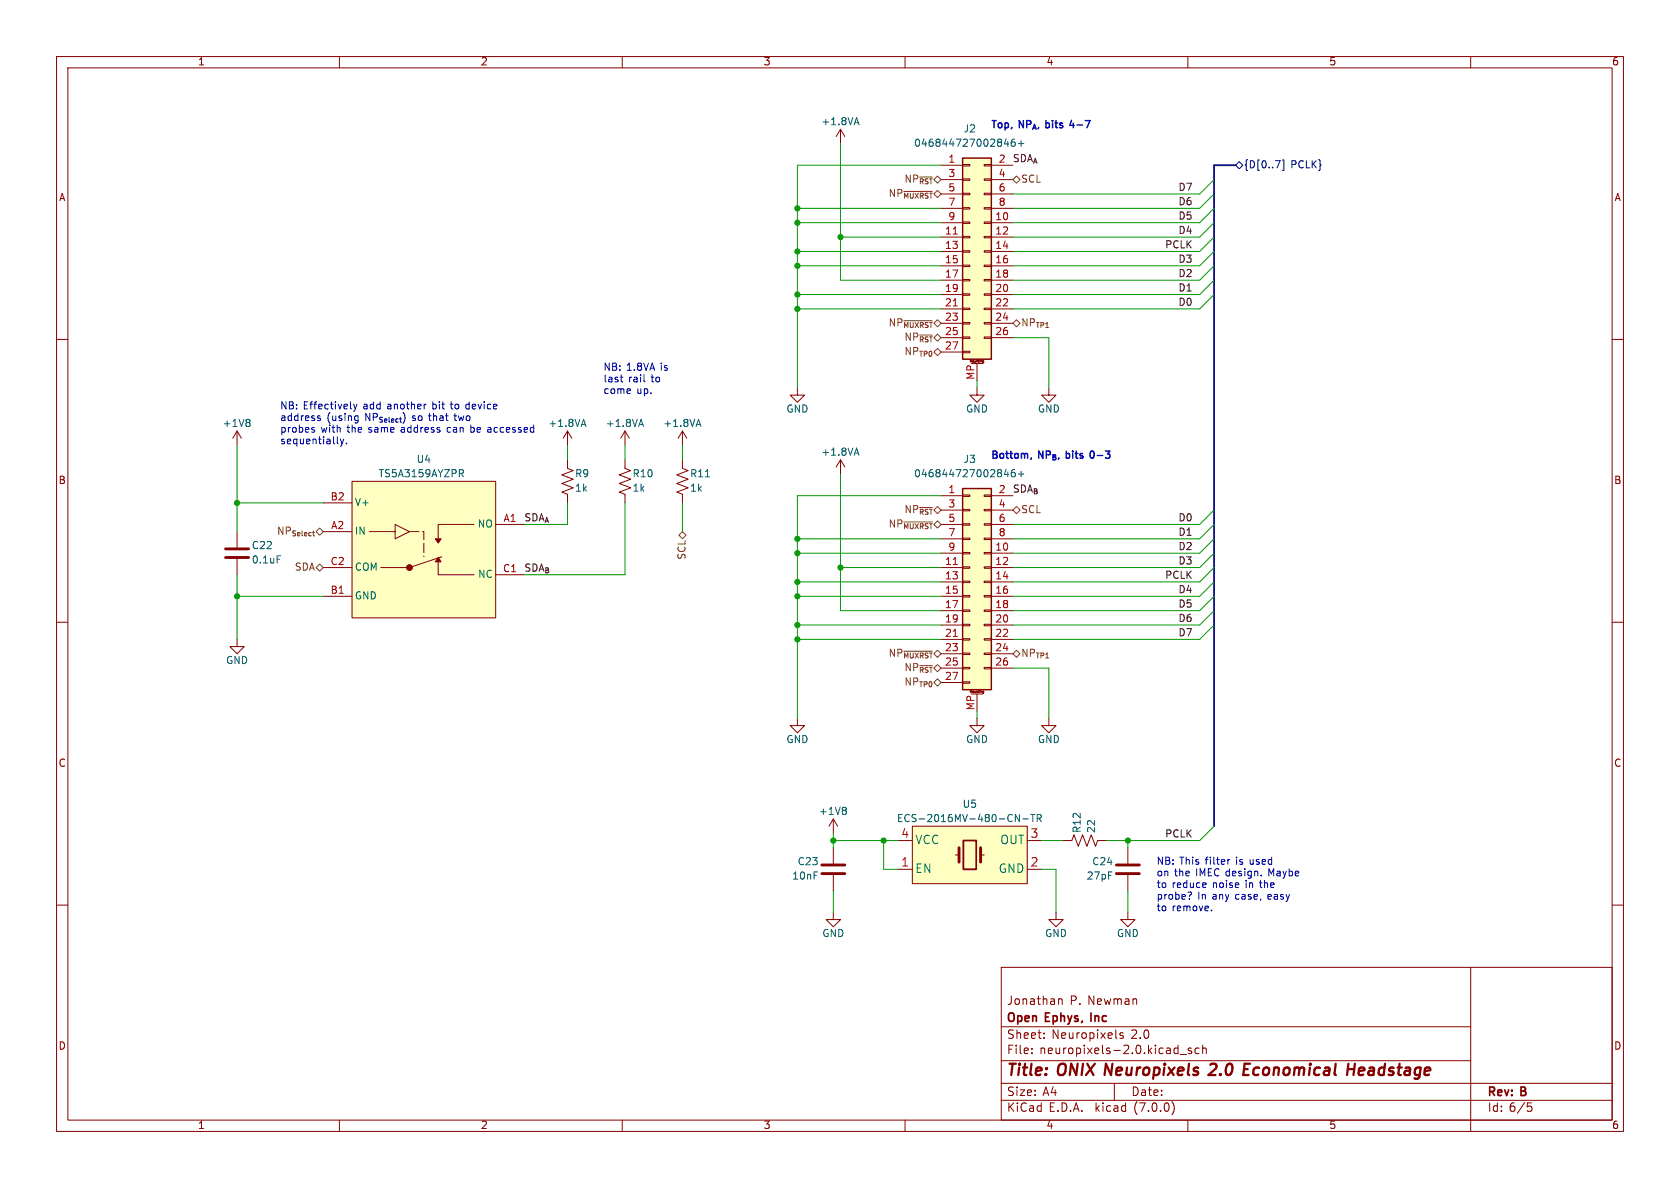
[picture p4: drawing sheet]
<svg xmlns="http://www.w3.org/2000/svg" width="297mm" height="210mm" viewBox="0 0 297 210" stroke-linecap="round" stroke-linejoin="round" font-family="sans-serif">
<g fill="none" stroke="#840000" stroke-width=".18">
<path d="M10 10h277v190h-277zM12 12h273v186h-273zM60 10v2M110 10v2M160 10v2M210 10v2M260 10v2M148.6 22.9v2.5M148.6 22.9l-.8 1.2M148.6 22.9l.8 1.2M166.4 29.2h3.8M166.4 39.4h3.8"/>
<path d="M166.4 31.8h3.8M166.4 34.3h3.8M166.4 36.8h3.8M170.2 39.2h1.2v.3h-1.2zM170.2 36.7h1.2v.3h-1.2zM170.2 31.6h1.2v.3h-1.2zM170.2 29.1h1.2v.2h-1.2zM174 39.2h1.3v.3h-1.3zM174 36.7h1.3v.3h-1.3zM174 34.2h1.3v.2h-1.3zM174 31.6h1.3v.3h-1.3zM174 29.1h1.3v.2h-1.3z"/>
<path d="M175.3 29.2h3.8M175.3 39.4h3.8M175.3 31.8h3.8M175.3 34.3h3.8M175.3 36.8h3.8M10 60h2M166.4 41.9h3.8M166.4 44.5h3.8M166.4 47h3.8M166.4 49.5h3.8M166.4 52.1h3.8M166.4 54.6h3.8"/>
<path d="M166.4 57.2h3.8M166.4 59.7h3.8M170.2 59.6h1.2v.2h-1.2zM170.2 54.5h1.2v.2h-1.2zM170.2 51.9h1.2v.3h-1.2zM170.2 49.4h1.2v.3h-1.2zM170.2 46.9h1.2v.2h-1.2zM170.2 44.3h1.2v.3h-1.2zM170.2 41.8h1.2v.2h-1.2zM174 59.6h1.3v.2h-1.3zM174 57h1.3v.3h-1.3zM174 54.5h1.3v.2h-1.3z"/>
<path d="M174 51.9h1.3v.3h-1.3zM174 49.4h1.3v.3h-1.3zM174 46.9h1.3v.2h-1.3zM174 44.3h1.3v.3h-1.3zM174 41.8h1.3v.2h-1.3zM175.3 41.9h3.8M175.3 44.5h3.8M175.3 47h3.8M175.3 49.5h3.8M175.3 52.1h3.8M175.3 54.6h3.8M175.3 57.2h3.8"/>
<path d="M175.3 59.7h3.8M285 60h2M41.9 76.2v2.5M41.9 76.2l-.8 1.3M41.9 76.2l.8 1.3M100.3 76.2l-.7 1.3M100.3 76.2v2.5M100.3 76.2l.8 1.3M110.5 76.2l-.8 1.3M110.5 76.2v2.5M110.5 76.2l.8 1.3M120.6 76.2v2.5"/>
<path d="M120.6 76.2l-.7 1.3M120.6 76.2l.8 1.3M141 68.6v1.3h1.2l-1.2 1.2-1.3-1.2h1.3M166.4 62.2h3.8M170.2 62.1h1.2v.3h-1.2zM171.5 64v-.4l.2 .3 .1-.3v.4M171.7 64.3h2M172.7 68.6v1.3h1.3l-1.3 1.2-1.3-1.2h1.3M172.7 64.3v3M173 63.6v.4M173.2 63.6h.1M173.2 63.6v.1"/>
<path d="M173.7 63.8l.1 .2h.1M173.7 64.1h.2M173.7 63.8h.1M173.8 63.8h-.1M173.8 63.8h.1v.3M173.8 63.8h.1M173.9 64.1h.1M185.4 68.6v1.3h1.3l-1.3 1.2-1.3-1.2h1.3M41.9 94v2.8M41.9 98.8v2.8M57.1 94h5.1M57.1 88.9h5.1"/>
<path d="M62.2 85.1h25.4v24.1h-25.4zM65.3 94h4.5v-1.3l2.6 1.3-2.6 1.3v-1.3M77.5 99.1v2.5h6.3M78.1 98.4l-5.7 1.9h-5.1M83.8 92.7h-6.3v2.6M87.6 92.7h5.1M100.3 81.3v1.5l1 .4-2 .7 2 .8-2 .8 2 .7-2 .8 1 .4v1.5M110.5 81.3v1.5l1 .4-2 .7 2 .8-2 .8 2 .7-2 .8 1 .4v1.5M120.6 81.3v1.5l1.1 .4-2.1 .7 2.1 .8-2.1 .8 2.1 .7-2.1 .8 1 .4v1.5M148.6 81.3l-.8 1.3M148.6 81.3v2.5M148.6 81.3l.8 1.3"/>
<path d="M166.4 87.6h3.8M166.4 97.8h3.8M166.4 90.2h3.8M166.4 92.7h3.8M166.4 95.3h3.8M170.2 97.7h1.2v.2h-1.2zM170.2 95.1h1.2v.3h-1.2zM170.2 90h1.2v.3h-1.2zM170.2 87.5h1.2v.3h-1.2zM174 97.7h1.3v.2h-1.3zM174 95.1h1.3v.3h-1.3zM174 92.6h1.3v.2h-1.3z"/>
<path d="M174 90h1.3v.3h-1.3zM174 87.5h1.3v.3h-1.3zM175.3 87.6h3.8M175.3 97.8h3.8M175.3 90.2h3.8M175.3 92.7h3.8M175.3 95.3h3.8M10 110h2M41.9 113v1.3h1.3l-1.3 1.3-1.3-1.3h1.3M57.1 100.3h5.1M57.1 105.4h5.1M87.6 101.6h5.1"/>
<path d="M166.4 100.3h3.8M166.4 102.9h3.8M166.4 105.4h3.8M166.4 108h3.8M166.4 110.5h3.8M166.4 113h3.8M166.4 115.6h3.8M166.4 118.1h3.8M170.2 118h1.2v.2h-1.2zM170.2 112.9h1.2v.3h-1.2zM170.2 110.4h1.2v.2h-1.2zM170.2 107.8h1.2v.3h-1.2z"/>
<path d="M170.2 105.3h1.2v.2h-1.2zM170.2 102.7h1.2v.3h-1.2zM170.2 100.2h1.2v.3h-1.2zM174 118h1.3v.2h-1.3zM174 115.4h1.3v.3h-1.3zM174 112.9h1.3v.3h-1.3zM174 110.4h1.3v.2h-1.3zM174 107.8h1.3v.3h-1.3zM174 105.3h1.3v.2h-1.3zM174 102.7h1.3v.3h-1.3zM174 100.2h1.3v.3h-1.3zM175.3 100.3h3.8"/>
<path d="M175.3 102.9h3.8M175.3 105.4h3.8M175.3 108h3.8M175.3 110.5h3.8M175.3 113h3.8M175.3 115.6h3.8M175.3 118.1h3.8M285 110h2M141 127v1.3h1.2l-1.2 1.2-1.3-1.2h1.3M166.4 120.7h3.8M170.2 120.5h1.2v.3h-1.2zM171.5 122.4v-.3l.2 .2 .1-.2v.3"/>
<path d="M171.7 122.7h2M172.7 127v1.3h1.3l-1.3 1.2-1.3-1.2h1.3M172.7 122.7v3M173 122.1v.3M173.2 122.1h.1M173.8 122.4h.1M173.8 122.2v.2M173.8 122.2h.1v.3h-.2M173.8 122.2h.1M173.9 122.4h-.1M185.4 127v1.3h1.3l-1.3 1.2-1.3-1.2h1.3M10 160h2"/>
<path d="M147.3 144.8v2.5M147.3 149.9v2.8M147.3 154.7v2.8M147.3 144.8l.8 1.3M147.3 144.8l-.7 1.3M158.7 148.6h2.6M158.7 153.7h2.6M161.3 146.1h20.3v10.1h-20.3zM168.9 151.1h.6M173.4 151.1h.6M181.6 148.6h2.5M181.6 153.7h2.5"/>
<path d="M188 148.6h1.5l.4-1 .7 2 .8-2 .8 2 .7-2 .8 2 .4-1h1.5M199.4 149.9v2.8M199.4 154.7v2.8M285 160h2M147.3 161.3v1.3h1.3l-1.3 1.2-1.3-1.2h1.3M177 171h108v27h-108zM186.7 161.3v1.3h1.3l-1.3 1.2-1.3-1.2h1.3M187.1 176.7l.3-.1h.3l.1 1M199.4 161.3v1.3h1.3l-1.3 1.2-1.3-1.2h1.3M260 171v29M60 198v2M110 198v2"/>
<path d="M160 198v2M177 194.5h108M177 191.5h108M177 187.5h83M177 181.5h83M182.4 186.1v.2M182.4 185.3v.2M184.6 183.4v.2M184.6 182.6v.2M197 191.5v3M198.5 182.6h-.3l-.2 .2v.2l.5 .1v.4h-.5M207.2 194.7a1.72 1.72 0 0 1 0 2.3"/>
<path d="M208.6 186.4h1.2M210 198v2M210.6 185.3h-.3l-.3 .2 .1 .2 .5 .1v.4h-.6M212 185.3h-.5l-.2 .2v.5l.1 .2h.6M212.6 185.4l.2-.1h.4l.1 1M212.6 184.8v1.5M270.2 195.5h.3l.3 .3-.1 .6-.5 .1"/>
</g>
<path d="M214.3 188l-.3 .2M214.9 188.9l-1.3 1.1h1.3M219.8 190h.9M219.9 189h.7M220 188h1M238.3 189h1.1M239.5 188l-.2 2" fill="none" stroke="#840000" stroke-width=".4"/>
<g fill="none" stroke="#006464" stroke-width=".18">
<path d="M151.1 21.7h.6M151.4 20.8l.5 1.3M177.6 25.4h.7M178.2 25v.9M179.4 24.6l-.4 .1a.86 .86 0 0 0 0 1.2l.4-.2 .1-.4-.2-.2h-.3l-.2 .2M180 25.4h1M180.5 24.9v1M44 74.1l.2 .3-.2 .3 .2 .2v.3l-.2 .2M102.9 75h.6M103.2 74.1l.4 1.3M113 75h.6M113.3 74.1l.5 1.3"/>
<path d="M123.2 75h.6M123.5 74.1l.4 1.3M151.4 79.2l.5 1.3M49 98.3h.6M81.2 83h.5l.2 .3-.1 .3-.6 .1M81.5 83.7l.4 .6M151.1 80.1h.6M177.6 83.9h.7M178.2 83.4v.9M179.4 83l-.4 .1a.86 .86 0 0 0 0 1.2l.4-.1 .1-.5-.2-.2h-.3l-.2 .2M180 83.8h1M180.5 83.3v1"/>
<path d="M149.4 142.7l.2 .2-.2 .4 .2 .2v.2l-.2 .3M179.5 144l.7 1.2v-1.2M180.8 144.8h1M182.2 144h.7M182.6 144v1.2M183.4 144.6h.6l.1-.2-.1-.3-.6-.1v1.2M183.7 144.6l.4 .6"/>
</g>
<path d="M39.9 98.6h4M39.9 97h4M145.3 154.4h4.1M145.3 152.9h4.1M169.5 149.9v2.5M173.4 149.9v2.5M197.4 154.4h4M197.4 152.9h4" fill="none" stroke="#840000" stroke-width=".51"/>
<g fill="#ffffc2" stroke="#ffffc2" stroke-width=".18">
<path d="M170.2 86.4h5.1v35.5h-5.1z"/>
<path d="M62.2 85.1h25.4v24.1h-25.4z"/>
<path d="M170.2 27.9h5.1v35.6h-5.1z"/>
<path d="M161.3 146.1h20.3v10.1h-20.3z"/>
</g>
<path d="M170.2 27.9h5.1v35.6h-5.1zM170.2 86.4h5.1v35.5h-5.1z" fill="none" stroke="#840000" stroke-width=".25"/>
<path d="M168.5 41.4h.7M168.5 54.1h.7M168.5 99.8h.7M168.5 112.5h.7" fill="none" stroke="#a90000" stroke-width=".18"/>
<g fill="#840000" stroke="#840000" stroke-width=".18">
<path d="M77 95.3h1l-.5 .7z"/>
<path d="M77.5 98.6l.5 .7h-1z"/>
<circle cx="72.4" cy="100.3" r=".51"/>
</g>
<path d="M72.4 94h2.5v4.4" fill="none" stroke="#840000" stroke-width=".18" stroke-dasharray="1.7 .6"/>
<path d="M170.3 148.6h2.3v5.1h-2.3z" fill="none" stroke="#840000" stroke-width=".3"/>
<path d="M218.4 29.2l.7-.6 .6 .6-.6 .6zM225.5 28.4h.8l-.5 1.3M226.7 28.3h.3v1.8h-.3" fill="none" stroke="#000084" stroke-width=".18"/>
<g fill="none" stroke="#725600" stroke-width=".18">
<path d="M158.1 33.5v1.3l-.7-1.3v1.3M159.2 33.5h-.5v1.3M159.8 33.8h5M160.9 30.9v1.3l-.7-1.3v1.3M162.2 31.1l-.7-.2v1.3M179.7 31.1l.6 .7-.6 .6-.6-.6zM158.1 56.3v1.3l-.7-1.3v1.3M159.4 56.5l-.7-.2v1.3M159.8 56.7h5M160.9 58.9v1.3l-.7-1.3v1.3M161.5 58.9v1.3M179.1 57.2l.6-.7 .6 .7-.6 .6z"/>
<path d="M120 94.6l.6-.6 .7 .6-.7 .7zM158.1 91.9v1.3l-.7-1.3v1.3M159.2 91.9h-.5v1.3M159.8 92.3h5M160.9 89.4v1.2l-.7-1.2v1.2M162.2 89.5l-.7-.1v1.2M179.7 89.5l.6 .7-.6 .6-.6-.6zM55.9 100.3l.6-.6 .6 .6-.6 .7zM158.1 114.8v1.2l-.7-1.2v1.2M159.4 114.9l-.7-.1v1.2M159.8 115.1h5M160.9 117.3v1.3l-.7-1.3v1.3"/>
<path d="M161.5 117.3v1.3M179.1 115.6l.6-.7 .6 .7-.6 .6z"/>
</g>
<path d="M189.4 21.3l-.3 .9h.8M193.1 79.7a.68 .68 0 0 0-.4 .7 .68 .68 0 0 0 .4 .6" fill="none" stroke="#0000c2" stroke-width=".25"/>
<g fill="none" stroke="#0000c2" stroke-width=".18">
<path d="M55.5 76l.1 .2-.1 .2M55.5 75.6h.1M56.3 73.9l.3 .1 .1 .2-.2 .1h-.3M60.2 77.6l.3 .9M60.5 78.5l-.3 .4M60.8 77.6l-.3 .9M61.3 78.3v.2M62.5 71.4l.3 .9M62.8 72.3l-.3 .4M62.9 73.5l.4 .1M63.1 71.4l-.3 .9M63.3 74.3h-.4"/>
<path d="M63.3 73.5v1l-.2 .3M75.2 71.4h.1M109.6 66.7h.5M110 67.5h.1M113.9 67.5h.1M210.6 157.7v.3l-.2 .2M213.2 156.1v.3l-.6 .1M217.4 151.9l-.3 .2M214.2 160.9v.1"/>
</g>
<path d="M218.4 29.2h-3.8v116.9" fill="none" stroke="#000084" stroke-width=".3"/>
<g fill="none" stroke="#009600" stroke-width=".18">
<path d="M141 36.8h25.4M141 39.4h25.4M148.6 25.4v24.1h17.8M166.4 29.2h-25.4v39.4M214.6 34.3l-2.5 2.5h-33M214.6 31.8l-2.5 2.5h-33M214.6 36.8l-2.5 2.6h-33M214.6 39.4l-2.5 2.5h-33M141 44.5h25.4M141 52.1h25.4M141 54.6h25.4M141 47h25.4"/>
<path d="M148.6 41.9h17.8M179.1 59.7h6.3v8.9M214.6 41.9l-2.5 2.6h-33M214.6 49.5l-2.5 2.6h-33M214.6 52.1l-2.5 2.5h-33M214.6 44.5l-2.5 2.5h-33M214.6 47l-2.5 2.5h-33M41.9 78.7v15.3M100.3 78.7v2.6M110.5 78.7v2.6M120.6 78.7v2.6M172.7 67.3v1.3"/>
<path d="M41.9 88.9h15.2M100.3 88.9v3.8h-7.6M110.5 88.9v12.7h-17.8M120.6 88.9v5.1M141 97.8h25.4M141 95.3h25.4M148.6 83.8v24.2h17.8M166.4 87.6h-25.4v39.4M214.6 97.8l-2.5 2.5h-33M214.6 95.3l-2.5 2.5h-33M214.6 92.7l-2.5 2.6h-33M214.6 90.2l-2.5 2.5h-33"/>
<path d="M41.9 105.4h15.2M41.9 101.6v11.4M141 105.4h25.4M141 113h25.4M141 110.5h25.4M141 102.9h25.4M148.6 100.3h17.8M179.1 118.1h6.3v8.9M214.6 102.9l-2.5 2.5h-33M214.6 110.5l-2.5 2.5h-33M214.6 108l-2.5 2.5h-33M214.6 100.3l-2.5 2.6h-33"/>
<path d="M214.6 105.4l-2.5 2.6h-33M172.7 125.7v1.3M147.3 148.6h11.4M147.3 147.3v2.6M147.3 157.5v3.8M156.2 148.6v5.1h2.5M184.1 148.6h3.9M184.1 153.7h2.6v7.6M199.4 148.6v1.3M199.4 157.5v3.8M214.6 146.1l-2.5 2.5h-16.5"/>
</g>
<g fill="#009600" stroke="#009600" stroke-width=".18">
<circle cx="141" cy="110.5" r=".46"/>
<circle cx="141" cy="113" r=".46"/>
<circle cx="156.2" cy="148.6" r=".46"/>
<circle cx="141" cy="105.4" r=".46"/>
<circle cx="147.3" cy="148.6" r=".46"/>
<circle cx="141" cy="47" r=".46"/>
<circle cx="141" cy="44.5" r=".46"/>
<circle cx="148.6" cy="41.9" r=".46"/>
<circle cx="141" cy="39.4" r=".46"/>
<circle cx="141" cy="36.8" r=".46"/>
<circle cx="141" cy="52.1" r=".46"/>
<circle cx="141" cy="54.6" r=".46"/>
<circle cx="148.6" cy="100.3" r=".46"/>
<circle cx="141" cy="97.8" r=".46"/>
<circle cx="141" cy="102.9" r=".46"/>
<circle cx="141" cy="95.3" r=".46"/>
<circle cx="199.4" cy="148.6" r=".46"/>
<circle cx="41.9" cy="88.9" r=".46"/>
<circle cx="41.9" cy="105.4" r=".46"/>
</g>
<g font-size="2.8" fill="#840000">
<text x="178" y="190.8">Title:</text>
<text x="187.1" y="190.8">ONIX Neuropixels</text>
<text x="215.1" y="190.8">2.0</text>
<text x="221.7" y="190.8">Economical</text>
<text x="240.6" y="190.8">Headstage</text>
</g>
<g font-size="2.1" fill="#a90000">
<text x="159.3" y="148.3">4</text>
<text x="182.1" y="148.3">3</text>
<text x="159.3" y="153.4">1</text>
<text x="182.1" y="153.4">2</text>
</g>
<g font-size="2.1" fill="#006464">
<text x="161.8" y="149.5">VCC</text>
<text x="176.7" y="149.5">OUT</text>
<text x="161.8" y="154.6">EN</text>
<text x="176.5" y="154.6">GND</text>
</g>
<g font-size="2.1" fill="#840000">
<text x="178" y="177.9">Jonathan</text>
<text x="189.1" y="177.9">P. Newman</text>
<text x="178" y="183.9">Sheet:</text>
<text x="178" y="181.1">Open</text>
<text x="184.9" y="181.1">Ephys,</text>
<text x="185.9" y="183.9">Neuropixels</text>
<text x="193.4" y="181.1">Inc</text>
<text x="200" y="183.9">2.0</text>
<text x="178" y="186.6">File:</text>
<text x="183.8" y="186.6">neuropixels-2.0.kicad_sch</text>
<text x="178" y="196.8">KiCad</text>
<text x="178" y="194">Size:</text>
<text x="184.3" y="194">A4</text>
<text x="185.4" y="196.8">E.D.A.</text>
<text x="193.7" y="196.8">kicad</text>
<text x="200" y="194">Date:</text>
<text x="200.6" y="196.8">(7.0.0)</text>
<text x="263" y="194.2">Rev:</text>
<text x="263" y="196.8">Id: 6/5</text>
<text x="269" y="194.2">B</text>
</g>
<g font-size="1.8" fill="#840000">
<text x="35" y="11.8">1</text>
<text x="85" y="11.8">2</text>
<text x="135" y="11.8">3</text>
<text x="185" y="11.8">4</text>
<text x="235" y="11.8">5</text>
<text x="285" y="11.8">6</text>
<text x="10.4" y="35.8">A</text>
<text x="285.4" y="35.8">A</text>
<text x="10.3" y="85.8">B</text>
<text x="285.3" y="85.8">B</text>
<text x="10.3" y="135.8">C</text>
<text x="285.3" y="135.8">C</text>
<text x="10.3" y="185.8">D</text>
<text x="285.3" y="185.8">D</text>
<text x="35" y="199.8">1</text>
<text x="85" y="199.8">2</text>
<text x="135" y="199.8">3</text>
<text x="185" y="199.8">4</text>
<text x="235" y="199.8">5</text>
<text x="285" y="199.8">6</text>
</g>
<g font-size="1.8" fill="#006464">
<text x="145.1" y="22.4">+1.8VA</text>
<text x="170.3" y="23.7">J2</text>
<text x="161.5" y="26.2">046844727002846+</text>
<text x="39.3" y="75.8">+1V8</text>
<text x="96.9" y="75.8">+1.8VA</text>
<text x="107" y="75.8">+1.8VA</text>
<text x="117.2" y="75.8">+1.8VA</text>
<text x="139" y="73.2">GND</text>
<text x="170.7" y="73.2">GND</text>
<text x="183.4" y="73.2">GND</text>
<text x="73.6" y="82.1">U4</text>
<text x="145.1" y="80.8">+1.8VA</text>
<text x="170.3" y="82.1">J3</text>
<text x="62.7" y="89.7">V+</text>
<text x="66.9" y="84.6">TS5A3159AYZPR</text>
<text x="101.6" y="84.6">R9</text>
<text x="101.6" y="87.2">1k</text>
<text x="111.8" y="84.6">R10</text>
<text x="111.8" y="87.2">1k</text>
<text x="121.9" y="84.6">R11</text>
<text x="121.9" y="87.2">1k</text>
<text x="161.5" y="84.6">046844727002846+</text>
<text x="62.7" y="94.8">IN</text>
<text x="84.3" y="93.5">NO</text>
<text x="44.5" y="97.3">C22</text>
<text x="44.5" y="99.9">0.1uF</text>
<text x="62.7" y="101.2">COM</text>
<text x="62.7" y="106.2">GND</text>
<text x="84.4" y="102.4">NC</text>
<text x="39.9" y="117.7">GND</text>
<text x="139" y="131.6">GND</text>
<text x="170.7" y="131.6">GND</text>
<text x="183.4" y="131.6">GND</text>
<text x="170.1" y="143.1">U5</text>
<text x="144.7" y="144.3">+1V8</text>
<text x="158.5" y="145.6">ECS-2016MV-480-CN-TR</text>
<text x="191.3" y="147.3" transform="rotate(-90 191.3 147.3)">R12</text>
<text x="193.9" y="147.3" transform="rotate(-90 193.9 147.3)">22</text>
<text x="140" y="155.8">10nF</text>
<text x="141" y="153.2">C23</text>
<text x="192.1" y="155.8">27pF</text>
<text x="193" y="153.2">C24</text>
<text x="145.3" y="165.9">GND</text>
<text x="184.7" y="165.9">GND</text>
<text x="197.4" y="165.9">GND</text>
</g>
<g font-size="1.8" fill="#0000c2">
<text x="175.3" y="22.9">Top,</text>
<text x="180.3" y="22.9">NP_{A},</text>
<text x="185.4" y="22.9">bits</text>
<text x="190" y="22.9">4-7</text>
<text x="106.7" y="65.7">NB: 1.8VA</text>
<text x="116.9" y="65.7">is</text>
<text x="106.7" y="67.8">last</text>
<text x="106.7" y="69.9">come</text>
<text x="111.1" y="67.8">rail</text>
<text x="112.6" y="69.9">up.</text>
<text x="115.2" y="67.8">to</text>
<text x="49.5" y="72.6">NB: Effectively</text>
<text x="49.5" y="74.6">address</text>
<text x="49.5" y="76.7">probes</text>
<text x="56.8" y="76.7">with</text>
<text x="57.8" y="74.6">(using</text>
<text x="61.5" y="76.7">the</text>
<text x="64.3" y="72.6">add</text>
<text x="64.6" y="74.6">NP_{Select})</text>
<text x="65.3" y="76.7">same</text>
<text x="68.6" y="72.6">another</text>
<text x="71.2" y="76.7">address</text>
<text x="73.1" y="74.6">so that</text>
<text x="76.7" y="72.6">bit</text>
<text x="79.4" y="76.7">can</text>
<text x="80.1" y="72.6">to</text>
<text x="80.8" y="74.6">two</text>
<text x="82.9" y="72.6">device</text>
<text x="83.7" y="76.7">be accessed</text>
<text x="49.5" y="78.7">sequentially.</text>
<text x="175.3" y="81.3">Bottom,</text>
<text x="183.7" y="81.3">NP_{B},</text>
<text x="189" y="81.3">bits</text>
<text x="193.6" y="81.3">0-3</text>
<text x="204.5" y="153.1">NB: This</text>
<text x="204.5" y="155.1">on the</text>
<text x="211.5" y="155.1">IMEC design.</text>
<text x="213.2" y="153.1">filter</text>
<text x="218.7" y="153.1">is</text>
<text x="221.2" y="153.1">used</text>
<text x="224.5" y="155.1">Maybe</text>
<text x="204.5" y="157.2">to</text>
<text x="204.5" y="159.2">probe?</text>
<text x="204.5" y="161.3">to</text>
<text x="207.2" y="157.2">reduce</text>
<text x="207.2" y="161.3">remove.</text>
<text x="211.8" y="159.2">In any</text>
<text x="214.5" y="157.2">noise</text>
<text x="218.6" y="159.2">case,</text>
<text x="220.4" y="157.2">in</text>
<text x="223" y="157.2">the</text>
<text x="224.4" y="159.2">easy</text>
</g>
<g font-size="1.8" fill="#a90000">
<text x="167.6" y="29">1</text>
<text x="176.5" y="29">2</text>
<text x="167.6" y="31.5">3</text>
<text x="167.6" y="34">5</text>
<text x="176.5" y="31.5">4</text>
<text x="176.5" y="34">6</text>
<text x="167" y="41.7">11</text>
<text x="167.6" y="36.6">7</text>
<text x="167.6" y="39.1">9</text>
<text x="175.9" y="39.1">10</text>
<text x="175.9" y="41.7">12</text>
<text x="176.5" y="36.6">8</text>
<text x="167" y="44.2">13</text>
<text x="167" y="46.7">15</text>
<text x="175.9" y="44.2">14</text>
<text x="175.9" y="46.7">16</text>
<text x="167" y="49.3">17</text>
<text x="167" y="51.8">19</text>
<text x="175.9" y="49.3">18</text>
<text x="175.9" y="51.8">20</text>
<text x="167" y="54.4">21</text>
<text x="167" y="56.9">23</text>
<text x="167" y="59.4">25</text>
<text x="175.9" y="54.4">22</text>
<text x="175.9" y="56.9">24</text>
<text x="175.9" y="59.4">26</text>
<text x="167" y="62">27</text>
<text x="172.5" y="67.2" transform="rotate(-90 172.5 67.2)">MP</text>
<text x="58.4" y="88.6">B2</text>
<text x="167.6" y="87.4">1</text>
<text x="167.6" y="89.9">3</text>
<text x="176.5" y="87.4">2</text>
<text x="176.5" y="89.9">4</text>
<text x="58.5" y="93.7">A2</text>
<text x="89" y="92.5">A1</text>
<text x="167.6" y="92.5">5</text>
<text x="167.6" y="95">7</text>
<text x="176.5" y="92.5">6</text>
<text x="176.5" y="95">8</text>
<text x="58.4" y="100.1">C2</text>
<text x="88.9" y="101.3">C1</text>
<text x="167" y="100.1">11</text>
<text x="167.6" y="97.5">9</text>
<text x="175.9" y="97.5">10</text>
<text x="175.9" y="100.1">12</text>
<text x="58.4" y="105.2">B1</text>
<text x="167" y="102.6">13</text>
<text x="167" y="105.2">15</text>
<text x="167" y="107.7">17</text>
<text x="175.9" y="102.6">14</text>
<text x="175.9" y="105.2">16</text>
<text x="175.9" y="107.7">18</text>
<text x="167" y="110.2">19</text>
<text x="167" y="112.8">21</text>
<text x="175.9" y="110.2">20</text>
<text x="175.9" y="112.8">22</text>
<text x="167" y="115.3">23</text>
<text x="167" y="117.9">25</text>
<text x="175.9" y="115.3">24</text>
<text x="175.9" y="117.9">26</text>
<text x="167" y="120.4">27</text>
<text x="172.5" y="125.6" transform="rotate(-90 172.5 125.6)">MP</text>
</g>
<g font-size="1.8" fill="#0f0f0f">
<text x="179.1" y="28.9">SDA_{A}</text>
<text x="208.2" y="33.9">D7</text>
<text x="208.2" y="41.6">D4</text>
<text x="208.2" y="39">D5</text>
<text x="208.2" y="36.5">D6</text>
<text x="205.9" y="44.1">PCLK</text>
<text x="208.2" y="46.6">D3</text>
<text x="208.2" y="49.2">D2</text>
<text x="208.2" y="51.7">D1</text>
<text x="208.2" y="54.3">D0</text>
<text x="179.1" y="87.3">SDA_{B}</text>
<text x="92.7" y="92.4">SDA_{A}</text>
<text x="208.2" y="94.9">D1</text>
<text x="208.2" y="92.4">D0</text>
<text x="92.7" y="101.3">SDA_{B}</text>
<text x="208.2" y="97.4">D2</text>
<text x="208.2" y="100">D3</text>
<text x="205.9" y="102.5">PCLK</text>
<text x="208.2" y="107.6">D5</text>
<text x="208.2" y="105.1">D4</text>
<text x="208.2" y="112.7">D7</text>
<text x="208.2" y="110.1">D6</text>
<text x="205.9" y="148.2">PCLK</text>
</g>
<g font-size="1.8" fill="#725600">
<text x="156.9" y="35.5">NP_{~{MUXRST}}</text>
<text x="159.7" y="32.9">NP_{~{RST}}</text>
<text x="180.5" y="32.6">SCL</text>
<text x="156.9" y="58.3">NP_{~{MUXRST}}</text>
<text x="180.5" y="58">NP_{TP1}</text>
<text x="159.7" y="63.1">NP_{TP0}</text>
<text x="159.7" y="60.9">NP_{~{RST}}</text>
<text x="48.8" y="94.8">NP_{Select}</text>
<text x="156.9" y="93.9">NP_{~{MUXRST}}</text>
<text x="159.7" y="91.4">NP_{~{RST}}</text>
<text x="180.5" y="91">SCL</text>
<text x="52" y="101.2">SDA</text>
<text x="121.5" y="99.1" transform="rotate(-90 121.5 99.1)">SCL</text>
<text x="156.9" y="116.8">NP_{~{MUXRST}}</text>
<text x="159.7" y="119.3">NP_{~{RST}}</text>
<text x="180.5" y="116.4">NP_{TP1}</text>
<text x="159.7" y="121.5">NP_{TP0}</text>
</g>
<g font-size="1.8" fill="#000084">
<text x="219.9" y="30">{D[0..7]</text>
<text x="228.2" y="30">PCLK}</text>
</g>
<g font-size=".5" fill="#840000">
<text x="171.3" y="64.3">Mounting</text>
<text x="171.3" y="122.7">Mounting</text>
</g>
</svg>
